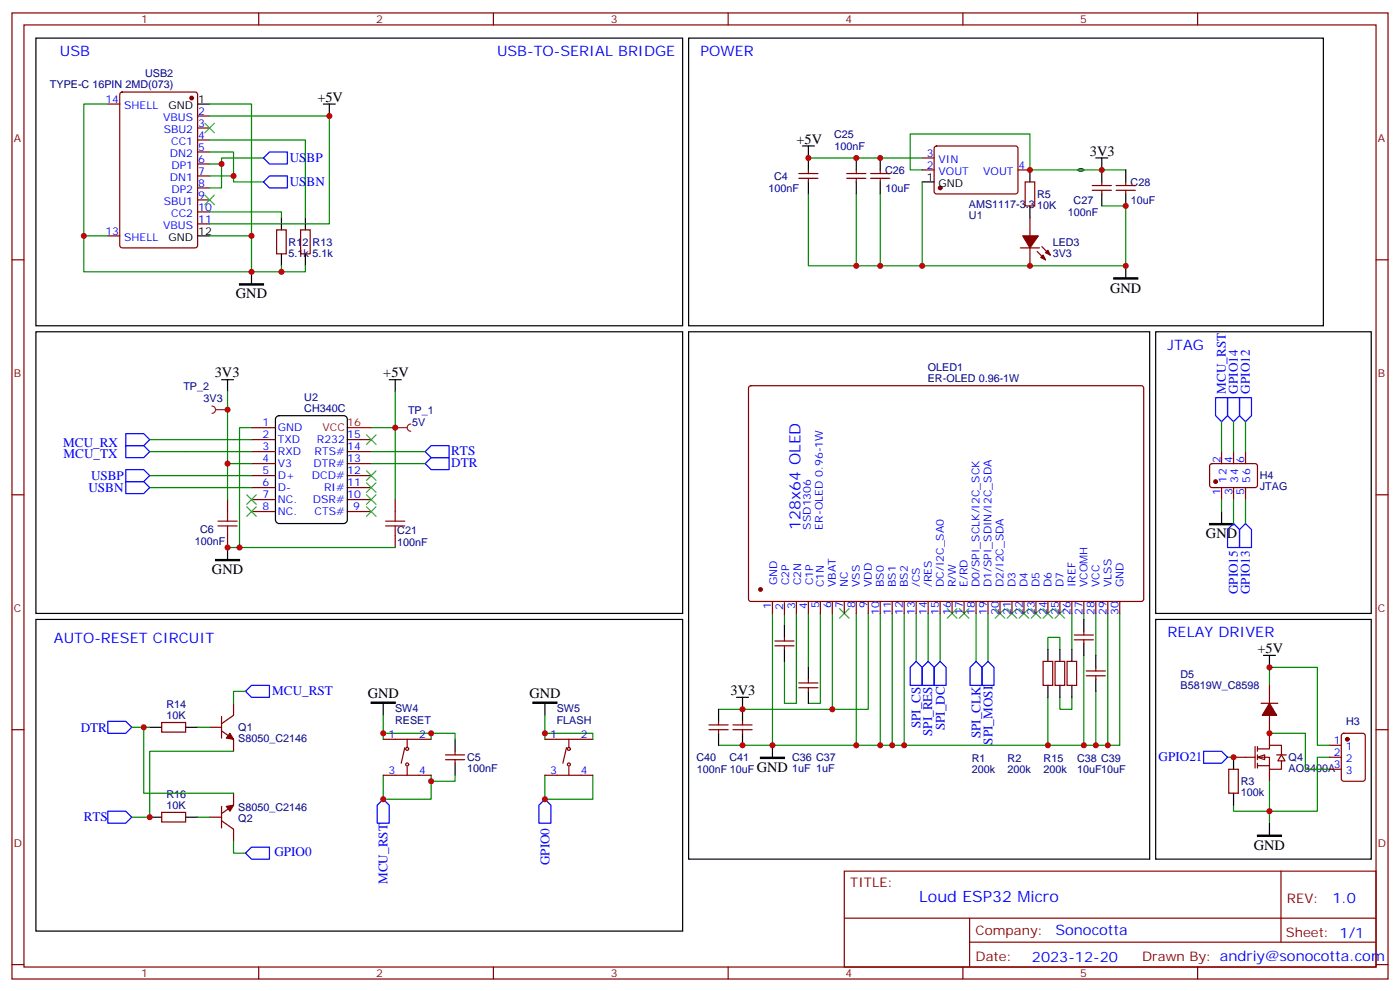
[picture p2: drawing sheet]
<svg xmlns="http://www.w3.org/2000/svg" width="412mm" height="292mm" viewBox="0 0 412 292" stroke-linecap="round" stroke-linejoin="round" font-family="sans-serif">
<g fill="none" stroke="#870000" stroke-width=".35">
<path d="M3.5 3.8h405.4v284.3h-405.4zM7.1 7.3h398.2v277.3h-398.2zM76.2 3.8v3.5M145.3 3.8v3.5M214.5 3.8v3.5M283.6 3.8v3.5M352.8 3.8v3.5M3.5 76.5h3.6M405.3 76.5h3.6M3.5 145.6h3.6M405.3 145.6h3.6M3.5 214.8h3.6"/>
<path d="M405.3 214.8h3.6M248.7 256.4h156.6v28.2h-156.6zM377.3 256.4v20.9M248.7 270.2h156.5M285.6 277.3h119.6M285.6 270.2v14.2M3.5 283.9h3.6M76.2 284.6v3.5M145.3 284.6v3.5M214.5 284.6v3.5M283.6 284.6v3.5M352.8 284.6v3.5"/>
<path d="M405.3 283.9h3.6"/>
</g>
<path d="M62.4 119.5a1.06 1.06 0 0 1 1.1 1.1 1.06 1.06 0 0 1-1.1 1M63.5 120.6h3.5" fill="none" stroke="#8c2424" stroke-width=".35"/>
<circle cx="67" cy="120.6" r=".18" fill="#8c2424"/>
<path d="M116.4 125.9h3.5M121 124.8a1.06 1.06 0 0 0-1.1 1.1 1.06 1.06 0 0 0 1.1 1" fill="none" stroke="#8c2424" stroke-width=".35"/>
<circle cx="116.4" cy="125.9" r=".18" fill="#8c2424"/>
<g fill="none" stroke="#008700" stroke-width=".35">
<path d="M227.5 180.6v38.8h102.3v-38.8M231.1 180.9v3.2M234.6 180.6v26.4h-3.5v-12.3M238.1 180.6v15.8M241.7 180.6v26.4h-3.6M245.2 180.6v28.2h-33.5M252.2 180.6v38.8M255.8 180.6v28.2h-10.6M259.3 180.6v38.8M262.8 180.6v38.8M266.3 180.6v38.8M269.9 180.6v14.1"/>
<path d="M273.4 180.6v14.1M276.9 180.6v14.1M287.5 180.6v14.1M291 180.6v14.1M308.7 191.1v-3.5h3.5v3.5M315.7 180.6v10.5M319.3 180.6v1.7M319.3 192.9v26.5M322.8 180.6v12.3M326.3 180.6v38.8M211.7 219.4h15.8M308.7 205.2v14.2"/>
<path d="M312.2 205.2v3.6h3.5v-3.6M322.8 203.5v15.9"/>
</g>
<g fill="none" stroke="#000" stroke-width=".35">
<path d="M114.7 111.8h3.5M116.4 111.8v3.5M231.1 184.1v3.5M231.1 191.1v3.6M238.1 196.4v3.6M308.7 191.1v3.6M312.2 191.1v3.6M315.7 191.1v3.6M319.3 182.3v3.5M319.3 189.4v3.5M322.8 192.9v3.5M322.8 200v3.5"/>
<path d="M211.7 208.8v3.5M211.7 215.8v3.6M217 205.2h3.5M218.7 205.2v7.1M218.7 215.8v3.6M227.5 219.4v3.5M238.1 203.5v3.5M308.7 201.7v3.5M312.2 201.7v3.5M315.7 201.7v3.5"/>
</g>
<g fill="none" stroke="#870000" stroke-width=".35">
<path d="M220.7 113.7l.5-.2 115.3 .1 .4 .6-.1 62.4-.6 .4h-115.3l-.4-.7v-62.1zM227.5 177v3.6M231.1 177.4v3.5M234.6 177v3.6M238.1 177v3.6M241.7 177v3.6M245.2 177v3.6M248.7 177v3.6M252.2 177v3.6M255.8 177v3.6M259.3 177v3.6M262.8 177v3.6"/>
<path d="M266.3 177v3.6M269.9 177v3.6M273.4 177v3.6M276.9 177v3.6M280.5 177v3.6M284 177v3.6M287.5 177v3.6M291 177v3.6M294.6 177v3.6M298.1 177v3.6M301.6 177v3.6M305.2 177v3.6"/>
<path d="M308.7 177v3.6M312.2 177v3.6M315.7 177v3.6M319.3 177v3.6M322.8 177v3.6M326.3 177v3.6M329.8 177v3.6M228.2 190.1h5.7M228.2 188.7h5.7M231.1 187.6v1.1M231.1 190.1v1M238.1 200v1"/>
<path d="M307.3 194.7h2.8v7h-2.8zM310.8 194.7h2.8v7h-2.8zM314.3 194.7h2.8v7h-2.8zM316.4 186.9h5.7M316.4 188.3h5.7M319.3 185.8v1.1M319.3 188.3v1.1M320 197.5h5.6M320 198.9h5.6M322.8 196.4v1.1M322.8 198.9v1.1M208.8 214.8h5.7"/>
<path d="M208.8 213.4h5.7M211.7 212.3v1.1M211.7 214.8v1M215.9 214.8h5.6M215.9 213.4h5.6M218.7 212.3v1.1M218.7 214.8v1M235.3 202.4h5.6M235.3 201h5.6M238.1 202.4v1.1"/>
</g>
<g fill="none" stroke="#3c3" stroke-width=".35">
<path d="M247.3 179.1l2.8 2.9M250.1 179.1l-2.8 2.9M279 179.1l2.9 2.9M281.9 179.1l-2.9 2.9M282.6 179.1l2.8 2.9M285.4 179.1l-2.8 2.9M293.2 179.1l2.8 2.9M296 179.1l-2.8 2.9M296.7 179.1l2.8 2.9M299.5 179.1l-2.8 2.9M300.2 179.1l2.8 2.9M303 179.1l-2.8 2.9"/>
<path d="M303.7 179.1l2.9 2.9M306.6 179.1l-2.9 2.9M307.3 179.1l2.8 2.9M310.1 179.1l-2.8 2.9M310.8 179.1l2.8 2.9M313.6 179.1l-2.8 2.9"/>
</g>
<path d="M268.1 196.4l1.8-1.7 1.7 1.7v5.3h-3.5zM273.4 194.7l1.8 1.7v5.3h-3.6v-5.3zM275.2 196.4l1.7-1.7 1.8 1.7v5.3h-3.5zM287.5 194.7l1.8 1.7v5.3h-3.5v-5.3zM291 194.7l1.8 1.7v5.3h-3.5v-5.3z" fill="none" stroke="#00f" stroke-width=".35"/>
<path d="M224 222.9h7.1v.3h-7.1z" fill="#000" stroke="#000" stroke-width=".35"/>
<circle cx="224" cy="173.5" r=".53" fill="#870000" stroke="#870000" stroke-width=".35"/>
<g fill="#fff" stroke="#870000" stroke-width=".35">
<path d="M370.4 222.9l2.1-.7v1.4z"/>
<path d="M377.5 222.2l1 1.7h-2.1z"/>
</g>
<g fill="none" stroke="#870000" stroke-width=".35">
<path d="M31.7 30.6h3.6M35.5 27.3l.5-.2h21.5l.7 .4v44.7l-.5 .7-21.7 .1-.7-.5v-44.7zM58.2 34.1h3.5M58.2 37.7h3.5M58.2 41.2h3.5M58.2 44.7h3.5M58.2 48.3h3.5M58.2 51.8h3.5M58.2 55.3h3.5M58.2 58.8h3.5M235.3 52.5h5.6M235.3 51.1h5.6"/>
<path d="M238.1 50v1.1M238.1 52.5v1.1M249.4 52.5h5.7M249.4 51.1h5.7M252.2 50v1.1M252.2 52.5v1.1M256.5 52.5h5.6M256.5 51.1h5.6M259.3 50v1.1M259.3 52.5v1.1M271.6 50h3.6M271.6 46.5h3.6"/>
<path d="M275.4 43.2l.5-.2h23.5l.5 .7-.1 12.9-.6 .5-23.6-.1-.4-.6v-12.7zM299.9 50h3.5M302 53.6h2.8v7h-2.8zM321.7 56h5.7M321.7 54.6h5.7M324.6 53.6v1M324.6 56v1.1M328.8 56h5.6M328.8 54.6h5.6M331.6 53.6v1M331.6 56v1.1M31.7 69.4h3.6"/>
<path d="M58.2 62.4h3.5M58.2 65.9h3.5M81.5 67.7h2.8v7h-2.8zM88.5 67.7h2.9v7h-2.9zM300.6 73h5.6M303.4 64.1v5.3M303.4 73v5.2M305.5 74l2.5 2.5M306.9 72.6l2.5 2.5M74.1 129.4h7M74.1 132.9h7M74.1 136.5h7"/>
<path d="M74.1 140h7M74.1 125.9h7M102.3 129.4h7.1M102.3 132.9h7.1M102.3 136.5h7.1M102.3 140h7.1M356.5 136.7l.5-.2h13l.4 .7v5.9l-.7 .4-13-.1-.4-.6v-5.6zM359.8 132.9v3.6M363.4 132.9v3.6M366.9 132.9v3.6M67 147v3.6M67 157.6v3.5"/>
<path d="M74.1 143.5h7M74.1 147h7M74.1 150.6h7M102.3 143.5h7.1M102.3 147h7.1M102.3 150.6h7.1M116.4 147v3.6M116.4 157.6v3.5M359.8 143.5v3.5M363.4 143.5v3.5M366.9 143.5v3.5M47.6 212.7h7.1v2.8h-7.1z"/>
<path d="M61.7 214.1h3.6M65.3 215.1l3.5 2.5v3.5M65.3 210.9v6.3M68.8 207v3.5l-3.5 2.5M112.9 217.6h14.1M119.9 217.6v2.5M160.5 217.6h14.1M167.6 217.6v2.5M369.7 219.7v6.4M370.4 219.7v1.4M371.5 207h4.9M373.9 201.7v5.3"/>
<path d="M373.9 210.5v8.9M391.6 219.4h3.5M395.3 216l.5-.2h5.7l.6 .5 .1 12.9-.5 .7h-5.9l-.6-.4-.1-13zM47.6 239.1h7.1v2.8h-7.1zM65.3 237.3v6.4M68.8 233.5v3.5l-3.5 2.5M112.9 228.2h14.1M119.2 220.1l-1 4.5M119.9 225.7v2.5M131.2 223.6h5.7M131.2 222.2h5.7M134.1 221.1v1.1"/>
<path d="M134.1 223.6v1M160.5 228.2h14.1M166.9 220.1l-1.1 4.5M167.6 225.7v2.5M361.9 226.4h2.9v7.1h-2.9zM363.4 222.9h6.3M370.4 220.4h3.5v-1h3.6v2.8M370.4 222.9h3.5v3.5h3.6v-2.5M370.4 225.4h3.5M370.4 222.2v1.4M370.4 224.6v1.5M373.9 226.4v3.5"/>
<path d="M376.1 222.2h2.8M391.6 222.9h3.5M391.6 226.4h3.5M61.7 240.5h3.6M65.3 241.6l3.5 2.5v3.5"/>
<circle cx="119.9" cy="220.4" r=".44"/>
<circle cx="119.9" cy="225" r=".44"/>
<circle cx="167.6" cy="220.4" r=".44"/>
<circle cx="167.6" cy="225" r=".44"/>
</g>
<g fill="none" stroke="#008700" stroke-width=".35">
<path d="M31.7 30.6h-7v38.8h7M61.7 30.6h12.4v38.8M61.7 34.1h35.3v31.8h-35.3M61.7 41.2h28.3v22.9M61.7 44.7h7.1v8.9h8.8M61.7 48.3h3.6M61.7 51.8h7.1M77.6 46.5h-12.3v8.8h-3.6M238.1 46.5h33.5M238.1 57.1v21.1h93.5v-17.6h-7M252.2 57.1v21.1M259.3 57.1v21.1"/>
<path d="M271.6 53.6v24.6M271.6 50h-3.5v-10.6h35.3v10.6h28.2M24.7 69.4v10.6h49.4v-10.6h-12.4M61.7 62.4h21.2v1.7M82.9 78.2v1.8M90 78.2v1.8h-15.9M67 115.3v21.2h7.1M116.4 115.3v10.6h-7M44.1 129.4h30M44.1 132.9h30M44.1 140h30M67 136.5v10.5"/>
<path d="M74.1 125.9h-3.5v35.2M109.4 132.9h15.8M109.4 136.5h15.8M116.4 125.9v21.1M359.8 124.1v8.8M363.4 124.1v8.8M366.9 124.1v8.8M44.1 143.5h30M359.8 147v3.6M363.4 147v7.1M366.9 147v7.1M67 161.1h49.4"/>
<path d="M38.8 214.1h5.3M42.3 214.1v19.4h26.5M58.2 214.1h3.5M72.3 203.5h-3.5v3.5M112.9 215.8h14.1v1.8M112.9 210.5v7.1M127 215.8h7.1v1.8M160.5 215.8h14.1v1.8M160.5 210.5v7.1M373.9 215.8h10.6v10.6h7.1M373.9 201.7v-5.3h14.2v23h3.5M68.8 221.1h-24.7v19.4h-5.3"/>
<path d="M112.9 228.2v7h14.1v-7M134.1 228.2v1.7h-7.1M160.5 228.2v7h14.1v-7M361.6 222.9h1.8M373.9 229.9v12.4M391.6 222.9h-3.5v15.9h-24.7v-1.8M58.2 240.5h3.5M68.8 247.6v3.5h3.5"/>
</g>
<g fill="none" stroke="#000" stroke-width=".35">
<path d="M10.6 11.2h190.5v84.7h-190.5zM202.8 11.2h187v84.7h-187zM58.2 30.6h3.5M95.2 30.6h3.6M97 30.6v3.5M236.4 43h3.5M238.1 43v7M238.1 53.6v3.5M252.2 46.5v3.5M252.2 53.6v3.5M259.3 46.5v3.5M259.3 53.6v3.5"/>
<path d="M271.6 53.6h3.6M303.4 50v3.6M317.6 49.9l.8-.2 .9 .3a1.28 1.28 0 0 1-1.8 0zM322.8 46.5h3.5M324.6 46.5v7.1M324.6 57.1v3.5M331.6 50v3.6M331.6 57.1v3.5M58.2 69.4h3.5M82.9 64.1v3.6M82.9 74.7v3.5M90 64.1v3.6"/>
<path d="M90 74.7v3.5M303.4 60.6v3.5M331.6 78.2v3.6M10.6 97.6h190.5v83h-190.5zM74.1 80v3.5M202.8 97.6h135.9v155.3h-135.9zM340.4 97.6h63.5v83h-63.5zM65.3 111.8h3.5M67 111.8v3.5M81.4 122.8l.8-.5h19l.9 .5 .2 .6v29.6l-.5 .9-.6 .2h-19l-.9-.5-.2-.6v-29.6zM359.8 150.6v3.5M67 161.1v3.6"/>
<path d="M10.6 182.3h190.5v91.7h-190.5zM340.4 182.3h63.5v70.6h-63.5zM372.2 192.9h3.5M373.9 192.9v3.5M44.1 214.1h3.5M54.7 214.1h3.5M112.9 207v3.5M134.1 217.6v3.5M160.5 207v3.5M134.1 224.6v3.6M363.4 222.9v3.5M363.4 233.5v3.5"/>
<path d="M44.1 240.5h3.5M54.7 240.5h3.5M373.9 242.3v3.5"/>
</g>
<g fill="#870000" stroke="#870000" stroke-width=".35">
<path d="M373.9 207l2.2 3.5h-4.3z"/>
<path d="M307.3 75.1l.7 1.4-1.4-.7z"/>
<path d="M308 74.4l.7-.7 .7 1.4z"/>
<path d="M301.3 69.4h4.6l-2.5 3.6z"/>
<path d="M67.7 215.8l1.1 1.8-2.1-.4z"/>
<path d="M66.7 237.3l2.1-.3-1.1 1.8z"/>
<circle cx="396.9" cy="217.6" r=".53"/>
<circle cx="358.1" cy="141.7" r=".53"/>
<circle cx="276.9" cy="55.3" r=".53"/>
<circle cx="56.4" cy="28.9" r=".53"/>
</g>
<path d="M70.6 83.5h7v.4h-7zM328.1 81.8h7v.3h-7zM356.3 154.1h7.1v.3h-7.1zM63.5 164.7h7.1v.3h-7.1zM109.4 206.7h7v.3h-7zM157 206.7h7v.3h-7zM370.4 245.8h7.1v.4h-7.1z" fill="#000" stroke="#000" stroke-width=".35"/>
<g fill="none" stroke="#00f" stroke-width=".35">
<path d="M77.6 46.5l1.8-1.8h5.3v3.6h-5.3zM77.6 53.6l1.8-1.8h5.3v3.5h-5.3zM358.1 117.1h3.5v5.2l-1.8 1.8-1.7-1.8zM361.6 117.1h3.5v5.2l-1.7 1.8-1.8-1.8zM365.1 117.1h3.6v5.2l-1.8 1.8-1.8-1.8zM37 138.2h5.3l1.8 1.8-1.8 1.7h-5.3zM37 131.2h5.3l1.8 1.7-1.8 1.8h-5.3zM37 127.6h5.3l1.8 1.8-1.8 1.8h-5.3zM125.2 136.5l1.8-1.8h5.3v3.5h-5.3zM127 131.2h5.3v3.5h-5.3l-1.8-1.8zM37 141.7h5.3l1.8 1.8-1.8 1.8h-5.3zM363.4 154.1l1.7 1.8v5.2h-3.5v-5.2z"/>
<path d="M366.9 154.1l1.8 1.8v5.2h-3.6v-5.2zM31.7 212.3h5.3l1.8 1.8-1.8 1.7h-5.3zM72.3 203.5l1.8-1.8h5.3v3.5h-5.3zM31.7 238.8h5.3l1.8 1.7-1.8 1.8h-5.3zM112.9 235.2l1.8 1.8v5.3h-3.6v-5.3zM160.5 235.2l1.8 1.8v5.3h-3.6v-5.3zM354.5 221.1h5.3l1.8 1.8-1.8 1.7h-5.3zM72.3 251.1l1.8-1.8h5.3v3.6h-5.3z"/>
</g>
<g fill="none" stroke="#3c3" stroke-width=".35">
<path d="M60.3 36.3l2.8 2.8M63.1 36.3l-2.8 2.8M60.3 57.4l2.8 2.9M63.1 57.4l-2.8 2.9M107.9 128l2.9 2.8M107.9 138.6l2.9 2.8M110.8 128l-2.9 2.8M110.8 138.6l-2.9 2.8M72.7 149.2l2.8 2.8M72.7 145.6l2.8 2.8M75.5 149.2l-2.8 2.8M75.5 145.6l-2.8 2.8"/>
<path d="M107.9 142.1l2.9 2.8M107.9 145.6l2.9 2.8M107.9 149.2l2.9 2.8M110.8 142.1l-2.9 2.8M110.8 145.6l-2.9 2.8M110.8 149.2l-2.9 2.8"/>
</g>
<path d="M102.3 125.9h7.1" fill="none" stroke="#f00" stroke-width=".35"/>
<path d="M64.2 154.8h5.6M64.2 153.4h5.6M67 150.6v2.8M67 154.8v2.8M113.6 154.8h5.6M113.6 153.4h5.6M116.4 150.6v2.8M116.4 154.8v2.8" fill="none" stroke="#a10000" stroke-width=".35"/>
<g fill="#c00">
<circle cx="67" cy="120.6" r=".88"/>
<circle cx="308.7" cy="219.4" r=".88"/>
<circle cx="266.3" cy="219.4" r=".88"/>
<circle cx="262.8" cy="219.4" r=".88"/>
<circle cx="259.3" cy="219.4" r=".88"/>
<circle cx="252.2" cy="219.4" r=".88"/>
<circle cx="245.2" cy="208.8" r=".88"/>
<circle cx="218.7" cy="208.8" r=".88"/>
<circle cx="218.7" cy="219.4" r=".88"/>
<circle cx="326.3" cy="219.4" r=".88"/>
<circle cx="322.8" cy="219.4" r=".88"/>
<circle cx="319.3" cy="219.4" r=".88"/>
<circle cx="227.5" cy="219.4" r=".88"/>
<circle cx="160.5" cy="235.2" r=".88"/>
<circle cx="112.9" cy="235.2" r=".88"/>
<circle cx="82.9" cy="80" r=".88"/>
<circle cx="363.4" cy="222.9" r=".88"/>
<circle cx="373.9" cy="215.8" r=".88"/>
<circle cx="373.9" cy="196.4" r=".88"/>
<circle cx="373.9" cy="238.8" r=".88"/>
<circle cx="252.2" cy="46.5" r=".88"/>
<circle cx="238.1" cy="46.5" r=".88"/>
<circle cx="324.6" cy="50" r=".88"/>
<circle cx="331.6" cy="60.6" r=".88"/>
<circle cx="259.3" cy="46.5" r=".88"/>
<circle cx="303.4" cy="50" r=".88"/>
<circle cx="331.6" cy="78.2" r=".88"/>
<circle cx="303.4" cy="78.2" r=".88"/>
<circle cx="252.2" cy="78.2" r=".88"/>
<circle cx="259.3" cy="78.2" r=".88"/>
<circle cx="271.6" cy="78.2" r=".88"/>
<circle cx="24.7" cy="69.4" r=".88"/>
<circle cx="74.1" cy="80" r=".88"/>
<circle cx="74.1" cy="69.4" r=".88"/>
<circle cx="97" cy="34.1" r=".88"/>
<circle cx="65.3" cy="48.3" r=".88"/>
<circle cx="68.8" cy="51.8" r=".88"/>
<circle cx="44.1" cy="240.5" r=".88"/>
<circle cx="42.3" cy="214.1" r=".88"/>
<circle cx="160.5" cy="215.8" r=".88"/>
<circle cx="112.9" cy="215.8" r=".88"/>
<circle cx="127" cy="215.8" r=".88"/>
<circle cx="127" cy="229.9" r=".88"/>
<circle cx="67" cy="136.5" r=".88"/>
<circle cx="67" cy="161.1" r=".88"/>
<circle cx="116.4" cy="125.9" r=".88"/>
<circle cx="70.6" cy="161.1" r=".88"/>
</g>
<g font-size="4.6" fill="#00f">
<text x="235.8" y="155.9" transform="rotate(-90 235.8 155.9)">128x64 OLED</text>
<text x="270.8" y="265.4">Loud ESP32 Micro</text>
</g>
<g font-size="4.2" fill="#00f">
<text x="17.6" y="16.5">USB</text>
<text x="146.4" y="16.5">USB-TO-SERIAL BRIDGE</text>
<text x="206.4" y="16.5">POWER</text>
<text x="344" y="102.9">JTAG</text>
<text x="15.9" y="189.4">AUTO-RESET CIRCUIT</text>
<text x="344" y="187.6">RELAY DRIVER</text>
<text x="392.5" y="265.7">1.0</text>
<text x="310.9" y="275.2">Sonocotta</text>
<text x="304" y="283">2023-12-20</text>
</g>
<g font-size="4.2">
<text x="93.5" y="29.9">+5V</text>
<text x="234.6" y="42.3">+5V</text>
<text x="321" y="45.8">3V3</text>
<text x="69.5" y="87.8">GND</text>
<text x="327" y="86.1">GND</text>
<text x="63.3" y="111.1">3V3</text>
<text x="112.9" y="111.1">+5V</text>
<text x="355.2" y="158.4">GND</text>
<text x="62.4" y="169">GND</text>
<text x="370.4" y="192.2">+5V</text>
<text x="108.3" y="205.5">GND</text>
<text x="155.9" y="205.5">GND</text>
<text x="215.2" y="204.5">3V3</text>
<text x="223" y="227.3">GND</text>
<text x="369.4" y="250.2">GND</text>
</g>
<g font-size="3.9" fill="#00f">
<text x="85.4" y="47.7">USBP</text>
<text x="85.4" y="54.7">USBN</text>
<text x="361.1" y="115.8" transform="rotate(-90 361.1 115.8)">MCU_RST</text>
<text x="364.6" y="115.8" transform="rotate(-90 364.6 115.8)">GPIO14</text>
<text x="368.1" y="115.8" transform="rotate(-90 368.1 115.8)">GPIO12</text>
<text x="18.6" y="131.5">MCU_RX</text>
<text x="18.7" y="134.9">MCU_TX</text>
<text x="132.9" y="137.6">DTR</text>
<text x="132.9" y="134">RTS</text>
<text x="26.8" y="141.4">USBP</text>
<text x="26.1" y="144.8">USBN</text>
<text x="364.6" y="174.9" transform="rotate(-90 364.6 174.9)">GPIO15</text>
<text x="368.1" y="174.9" transform="rotate(-90 368.1 174.9)">GPIO13</text>
<text x="80.2" y="204.6">MCU_RST</text>
<text x="23.8" y="215.3">DTR</text>
<text x="271.2" y="214.3" transform="rotate(-90 271.2 214.3)">SPI_CS</text>
<text x="278.3" y="215" transform="rotate(-90 278.3 215)">SPI_DC</text>
<text x="274.6" y="216.6" transform="rotate(-90 274.6 216.6)">SPI_RES</text>
<text x="288.8" y="217.3" transform="rotate(-90 288.8 217.3)">SPI_CLK</text>
<text x="292.4" y="219.2" transform="rotate(-90 292.4 219.2)">SPI_MOSI</text>
<text x="341.3" y="224">GPIO21</text>
<text x="24.7" y="241.8">RTS</text>
<text x="80.8" y="251.8">GPIO0</text>
<text x="161.8" y="254.7" transform="rotate(-90 161.8 254.7)">GPIO0</text>
<text x="114.1" y="260.2" transform="rotate(-90 114.1 260.2)">MCU_RST</text>
</g>
<g font-size="3.9" fill="#800">
<text x="250.5" y="261">TITLE:</text>
<text x="379.1" y="265.7">REV:</text>
<text x="287.4" y="275.2">Company:</text>
<text x="378.7" y="275.8">Sheet: 1/1</text>
<text x="287.4" y="282.9">Date:</text>
<text x="336.4" y="282.9">Draw</text>
<text x="346.6" y="282.9">n By: andriy@sonocotta.com</text>
</g>
<g font-size="3.2" fill="#800">
<text x="41.6" y="6.8">1</text>
<text x="110.8" y="6.8">2</text>
<text x="179.9" y="6.8">3</text>
<text x="249.1" y="6.8">4</text>
<text x="318.2" y="6.8">5</text>
<text x="4.1" y="41.9">A</text>
<text x="405.9" y="41.9">A</text>
<text x="4.1" y="111.1">B</text>
<text x="405.9" y="111.1">B</text>
<text x="4.1" y="180.2">C</text>
<text x="405.9" y="180.2">C</text>
<text x="4.1" y="249.3">D</text>
<text x="405.9" y="249.3">D</text>
<text x="41.6" y="287.6">1</text>
<text x="110.8" y="287.6">2</text>
<text x="179.9" y="287.6">3</text>
<text x="249.1" y="287.6">4</text>
<text x="318.2" y="287.6">5</text>
</g>
<g font-size="3.2" fill="#000080">
<text x="42.7" y="22.7">USB2</text>
<text x="14.7" y="25.9">TYPE-C 16PIN 2MD(073)</text>
<text x="245.7" y="40.6">C25</text>
<text x="245.8" y="44.1">100nF</text>
<text x="228" y="52.9">C4</text>
<text x="260.7" y="51.2">C26</text>
<text x="226.4" y="56.5">100nF</text>
<text x="260.8" y="56.5">10uF</text>
<text x="305.5" y="58.2">R5</text>
<text x="333" y="54.7">C28</text>
<text x="333.1" y="60">10uF</text>
<text x="285.4" y="61.1">AMS1117-3.3</text>
<text x="285.4" y="64.4">U1</text>
<text x="305.5" y="61.4">10K</text>
<text x="314.6" y="63.5">100nF</text>
<text x="316.2" y="60">C27</text>
<text x="85" y="75.6">5.1k 5.1k</text>
<text x="85" y="72.3">R12</text>
<text x="92.1" y="72.3">R13</text>
<text x="310.1" y="75.6">3V3</text>
<text x="310.1" y="72.3">LED3</text>
<text x="273.3" y="112.5">ER-OLED 0.96-1W</text>
<text x="273.3" y="109.3">OLED1</text>
<text x="54" y="114.7">TP_2</text>
<text x="60" y="118.5">3V3</text>
<text x="89.6" y="118">U2</text>
<text x="89.6" y="121.3">CH340C</text>
<text x="120.2" y="121.7">TP_1</text>
<text x="121.5" y="125.3">5V</text>
<text x="371.1" y="141.1">H4</text>
<text x="371.1" y="144.3">JTAG</text>
<text x="57.4" y="160.5">100nF</text>
<text x="58.9" y="157">C6</text>
<text x="117" y="160.6">100nF</text>
<text x="117" y="157.3">C21</text>
<text x="347.7" y="202.9">B5819W_C8598</text>
<text x="347.7" y="199.6">D5</text>
<text x="49" y="208.5">R14</text>
<text x="116.4" y="209.6">SW4</text>
<text x="164" y="209.6">SW5</text>
<text x="49" y="211.6">10K</text>
<text x="70.2" y="215.1">Q1</text>
<text x="116.4" y="213">RESET</text>
<text x="164" y="213">FLASH</text>
<text x="396.5" y="213.4">H3</text>
<text x="70.2" y="218.3">S8050_C2146</text>
<text x="137.6" y="227.2">100nF</text>
<text x="137.6" y="224">C5</text>
<text x="205.1" y="224">C40</text>
<text x="205.2" y="227.6">100nF 10uF</text>
<text x="214.9" y="224">C41</text>
<text x="233.3" y="227.2">1uF 1uF</text>
<text x="233.3" y="224">C36 C37</text>
<text x="286.2" y="227.6">200k</text>
<text x="286.2" y="224.4">R1</text>
<text x="296.8" y="227.6">200k</text>
<text x="296.8" y="224.4">R2</text>
<text x="307.4" y="227.6">200k</text>
<text x="307.4" y="224.4">R15</text>
<text x="317.3" y="227.6">10uF10uF</text>
<text x="317.3" y="224.4">C38 C39</text>
<text x="379.6" y="227.2">AO3400A</text>
<text x="379.6" y="224">Q4</text>
<text x="365.5" y="231.1">R3</text>
<text x="49" y="238.1">10K</text>
<text x="49" y="235">R16</text>
<text x="70.2" y="238.8">S8050_C2146</text>
<text x="365.5" y="234.3">100k</text>
<text x="70.2" y="241.9">Q2</text>
</g>
<g font-size="3.2" fill="#00f">
<text x="31.1" y="30.3">14</text>
<text x="36.6" y="32">SHELL</text>
<text x="48.1" y="35.6">VBUS</text>
<text x="58.4" y="33.8">2</text>
<text x="48.2" y="39.1">SBU2</text>
<text x="58.4" y="37.3">3</text>
<text x="58.4" y="40.9">4</text>
<text x="50.1" y="46.1">DN2</text>
<text x="50.5" y="42.6">CC1</text>
<text x="58.4" y="44.4">5</text>
<text x="58.4" y="47.9">6</text>
<text x="273" y="46.1">3</text>
<text x="276.5" y="47.9">VIN</text>
<text x="50.1" y="53.2">DN1</text>
<text x="50.5" y="49.7">DP1</text>
<text x="58.4" y="51.4">7</text>
<text x="273" y="49.7">2</text>
<text x="276.5" y="51.4">VOUT</text>
<text x="289.6" y="51.4">VOUT</text>
<text x="300" y="49.7">4</text>
<text x="50.5" y="56.7">DP2</text>
<text x="58.4" y="55">8</text>
<text x="58.4" y="58.5">9</text>
<text x="48.2" y="60.3">SBU1</text>
<text x="50.5" y="63.8">CC2</text>
<text x="58.4" y="62">10</text>
<text x="58.4" y="65.5">11</text>
<text x="31.1" y="69.1">13</text>
<text x="36.6" y="70.8">SHELL</text>
<text x="48.1" y="67.3">VBUS</text>
<text x="77.4" y="125.5">1</text>
<text x="77.4" y="129">2</text>
<text x="81.8" y="130.5">TXD</text>
<text x="81.8" y="126.9">GND</text>
<text x="93.3" y="130.5">R232</text>
<text x="102.3" y="129">15</text>
<text x="77.4" y="136.1">4</text>
<text x="77.4" y="132.6">3</text>
<text x="81.8" y="137.5">V3</text>
<text x="81.8" y="134">RXD</text>
<text x="92.4" y="137.5">DTR#</text>
<text x="92.7" y="134">RTS#</text>
<text x="102.3" y="132.6">14</text>
<text x="102.3" y="136.1">13</text>
<text x="359.5" y="136.3" transform="rotate(-90 359.5 136.3)">2</text>
<text x="363" y="136.3" transform="rotate(-90 363 136.3)">4</text>
<text x="366.5" y="136.3" transform="rotate(-90 366.5 136.3)">6</text>
<text x="77.4" y="143.2">6</text>
<text x="77.4" y="139.6">5</text>
<text x="81.8" y="141">D+</text>
<text x="91.9" y="141">DCD#</text>
<text x="102.3" y="139.6">12</text>
<text x="102.3" y="143.2">11</text>
<text x="361.2" y="142.2" transform="rotate(-90 361.2 142.2)">12</text>
<text x="364.8" y="142.2" transform="rotate(-90 364.8 142.2)">34</text>
<text x="368.3" y="142.2" transform="rotate(-90 368.3 142.2)">56</text>
<text x="77.4" y="146.7">7</text>
<text x="81.8" y="148.1">NC.</text>
<text x="81.8" y="144.6">D-</text>
<text x="92.2" y="148.1">DSR#</text>
<text x="95.5" y="144.6">RI#</text>
<text x="102.3" y="146.7">10</text>
<text x="359.5" y="145.7" transform="rotate(-90 359.5 145.7)">1</text>
<text x="363" y="145.7" transform="rotate(-90 363 145.7)">3</text>
<text x="366.5" y="145.7" transform="rotate(-90 366.5 145.7)">5</text>
<text x="77.4" y="150.2">8</text>
<text x="81.8" y="151.6">NC.</text>
<text x="92.7" y="151.6">CTS#</text>
<text x="104.1" y="150.2">9</text>
<text x="238.8" y="155.9" transform="rotate(-90 238.8 155.9)">SSD1306</text>
<text x="242.4" y="155.9" transform="rotate(-90 242.4 155.9)">ER-OLED 0.96-1W</text>
<text x="229" y="172.2" transform="rotate(-90 229 172.2)">GND</text>
<text x="232.5" y="172.2" transform="rotate(-90 232.5 172.2)">C2P</text>
<text x="236" y="172.2" transform="rotate(-90 236 172.2)">C2N</text>
<text x="239.5" y="172.2" transform="rotate(-90 239.5 172.2)">C1P</text>
<text x="242.7" y="172.8" transform="rotate(-90 242.7 172.8)">C1N</text>
<text x="246.2" y="172.8" transform="rotate(-90 246.2 172.8)">VBAT</text>
<text x="249.8" y="172.8" transform="rotate(-90 249.8 172.8)">NC</text>
<text x="253.3" y="172.8" transform="rotate(-90 253.3 172.8)">VSS</text>
<text x="256.8" y="172.8" transform="rotate(-90 256.8 172.8)">VDD</text>
<text x="260.3" y="172.8" transform="rotate(-90 260.3 172.8)">BS0</text>
<text x="263.9" y="172.8" transform="rotate(-90 263.9 172.8)">BS1</text>
<text x="267.4" y="172.8" transform="rotate(-90 267.4 172.8)">BS2</text>
<text x="270.9" y="172.8" transform="rotate(-90 270.9 172.8)">/CS</text>
<text x="274.5" y="172.8" transform="rotate(-90 274.5 172.8)">/RES</text>
<text x="278" y="172.8" transform="rotate(-90 278 172.8)">DC/I2C_SA0</text>
<text x="281.5" y="172.8" transform="rotate(-90 281.5 172.8)">R/W</text>
<text x="285" y="172.8" transform="rotate(-90 285 172.8)">E/RD</text>
<text x="288.6" y="172.8" transform="rotate(-90 288.6 172.8)">D0/SPI_SCLK/I2C_SCK</text>
<text x="292.1" y="172.8" transform="rotate(-90 292.1 172.8)">D1/SPI_SDIN/I2C_SDA</text>
<text x="295.6" y="172.8" transform="rotate(-90 295.6 172.8)">D2/I2C_SDA</text>
<text x="299.2" y="172.8" transform="rotate(-90 299.2 172.8)">D3</text>
<text x="302.7" y="172.8" transform="rotate(-90 302.7 172.8)">D4</text>
<text x="306.2" y="172.8" transform="rotate(-90 306.2 172.8)">D5</text>
<text x="309.7" y="172.8" transform="rotate(-90 309.7 172.8)">D6</text>
<text x="313.3" y="172.8" transform="rotate(-90 313.3 172.8)">D7</text>
<text x="316.8" y="172.8" transform="rotate(-90 316.8 172.8)">IREF</text>
<text x="320.3" y="172.8" transform="rotate(-90 320.3 172.8)">VCOMH</text>
<text x="323.8" y="172.8" transform="rotate(-90 323.8 172.8)">VCC</text>
<text x="327.4" y="172.8" transform="rotate(-90 327.4 172.8)">VLSS</text>
<text x="330.9" y="172.8" transform="rotate(-90 330.9 172.8)">GND</text>
<text x="227.2" y="179.2" transform="rotate(-90 227.2 179.2)">1</text>
<text x="230.7" y="179.6" transform="rotate(-90 230.7 179.6)">2</text>
<text x="234.2" y="179.2" transform="rotate(-90 234.2 179.2)">3</text>
<text x="237.8" y="179.2" transform="rotate(-90 237.8 179.2)">4</text>
<text x="241.3" y="179" transform="rotate(-90 241.3 179)">5</text>
<text x="244.8" y="179" transform="rotate(-90 244.8 179)">6</text>
<text x="248.4" y="179" transform="rotate(-90 248.4 179)">7</text>
<text x="251.9" y="179" transform="rotate(-90 251.9 179)">8</text>
<text x="255.4" y="179" transform="rotate(-90 255.4 179)">9</text>
<text x="258.9" y="181.1" transform="rotate(-90 258.9 181.1)">10</text>
<text x="262.5" y="181.1" transform="rotate(-90 262.5 181.1)">11</text>
<text x="266" y="181.1" transform="rotate(-90 266 181.1)">12</text>
<text x="269.5" y="181.1" transform="rotate(-90 269.5 181.1)">13</text>
<text x="273" y="181.1" transform="rotate(-90 273 181.1)">14</text>
<text x="276.6" y="181.1" transform="rotate(-90 276.6 181.1)">15</text>
<text x="280.1" y="181.1" transform="rotate(-90 280.1 181.1)">16</text>
<text x="283.6" y="181.1" transform="rotate(-90 283.6 181.1)">17</text>
<text x="287.2" y="181.1" transform="rotate(-90 287.2 181.1)">18</text>
<text x="290.7" y="181.1" transform="rotate(-90 290.7 181.1)">19</text>
<text x="294.2" y="181.1" transform="rotate(-90 294.2 181.1)">20</text>
<text x="297.7" y="181.1" transform="rotate(-90 297.7 181.1)">21</text>
<text x="301.3" y="181.1" transform="rotate(-90 301.3 181.1)">22</text>
<text x="304.8" y="181.1" transform="rotate(-90 304.8 181.1)">23</text>
<text x="308.3" y="181.1" transform="rotate(-90 308.3 181.1)">24</text>
<text x="311.9" y="181.1" transform="rotate(-90 311.9 181.1)">25</text>
<text x="315.4" y="181.1" transform="rotate(-90 315.4 181.1)">26</text>
<text x="318.9" y="181.1" transform="rotate(-90 318.9 181.1)">27</text>
<text x="322.4" y="181.1" transform="rotate(-90 322.4 181.1)">28</text>
<text x="326" y="181.1" transform="rotate(-90 326 181.1)">29</text>
<text x="329.5" y="181.1" transform="rotate(-90 329.5 181.1)">30</text>
<text x="114.4" y="217.2">1</text>
<text x="123.5" y="217.2">2</text>
<text x="162" y="217.2">1</text>
<text x="171.1" y="217.2">2</text>
<text x="392.9" y="219">1</text>
<text x="396.4" y="220.8">1</text>
<text x="114.4" y="227.8">3</text>
<text x="123.5" y="227.8">4</text>
<text x="162" y="227.8">3</text>
<text x="171.1" y="227.8">4</text>
<text x="392.9" y="222.5">2</text>
<text x="392.9" y="226.1">3</text>
<text x="396.4" y="224.3">2</text>
<text x="396.4" y="227.8">3</text>
</g>
<g font-size="3.2">
<text x="49.6" y="32">GND</text>
<text x="58.4" y="30.3">1</text>
<text x="273" y="53.2">1</text>
<text x="276.5" y="55">GND</text>
<text x="49.6" y="70.8">GND</text>
<text x="58.4" y="69.1">12</text>
</g>
<g font-size="3.2" fill="#f00">
<text x="102.3" y="125.5">16</text>
<text x="95" y="126.9">VCC</text>
</g>
</svg>
